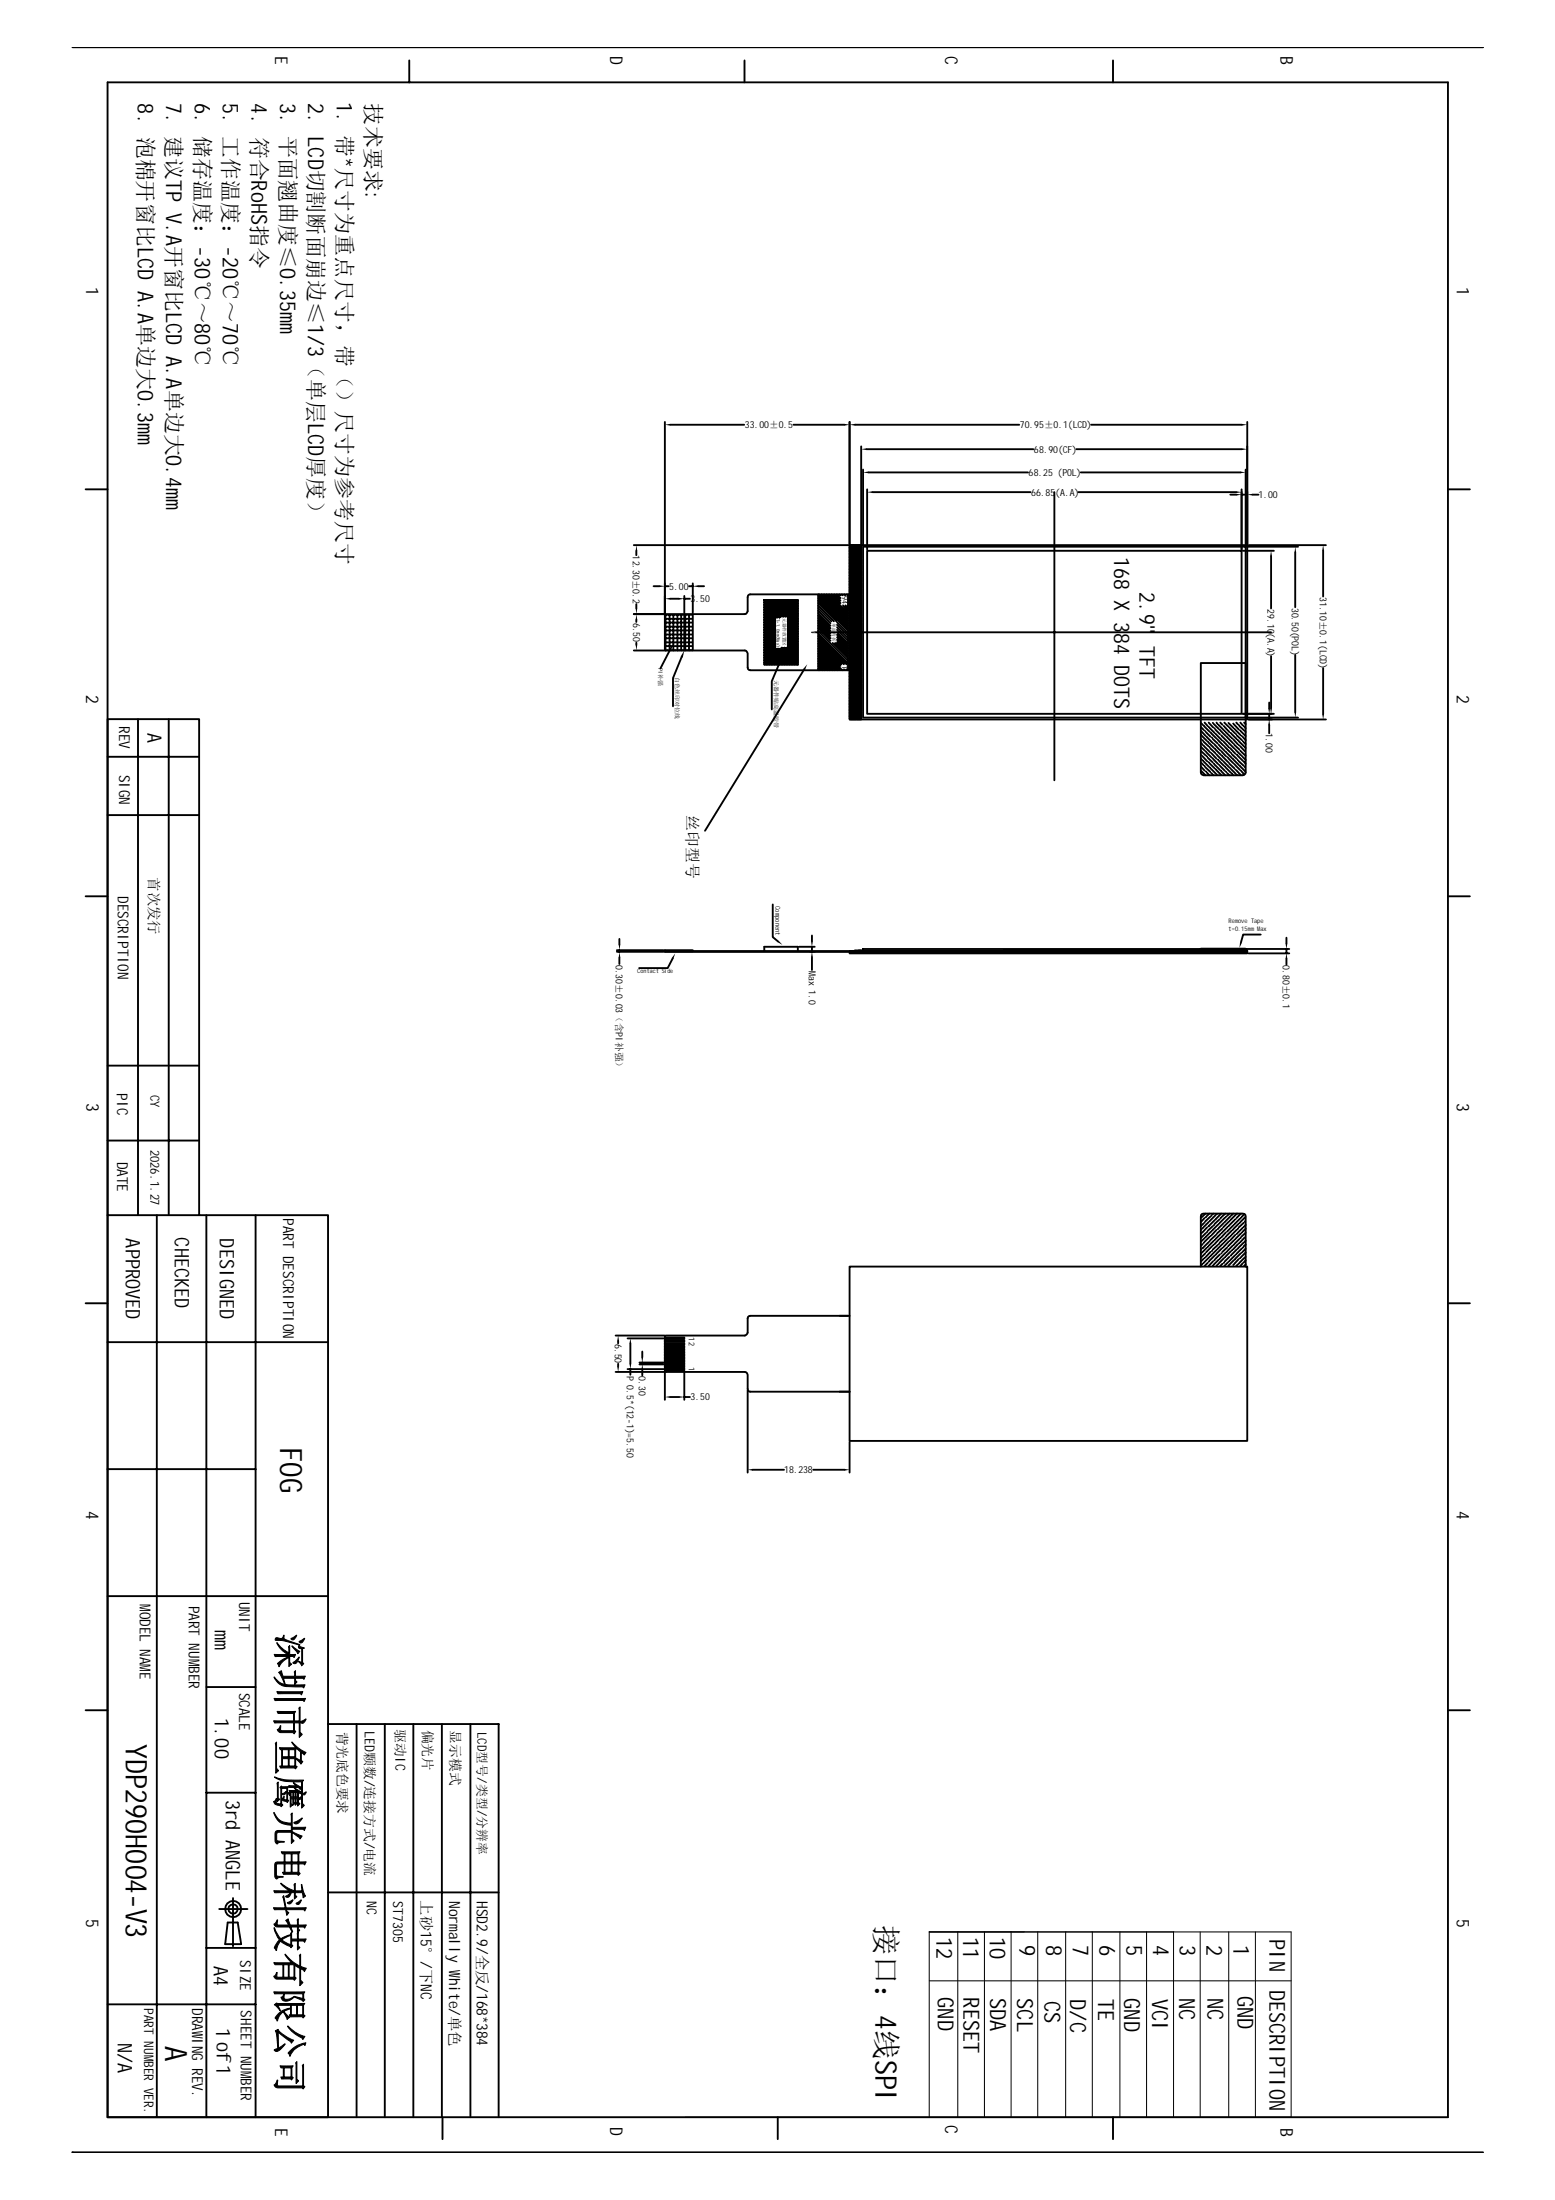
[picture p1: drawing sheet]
<svg xmlns="http://www.w3.org/2000/svg" width="210mm" height="297mm" viewBox="0 0 210 297" stroke-linecap="round" stroke-linejoin="round" font-family="sans-serif">
<g fill="none" stroke="#000" stroke-width=".25">
<path d="M9.8 6.4h190.4M14.5 11.1h181v274.8h-181zM55.2 8.2v2.9M100.5 8.2v2.9M150.2 8.2v2.9M89.7 57v25.9h-4.1M90.5 57.3h10M107.1 57.3h6.9M114.7 57v16.5M115.4 57.3h22.2M147.3 57.3h20.3M168.4 57v16.5"/>
<path d="M11.6 66.1h2.9M85.6 73.6h29M85.9 74.4v.6M88.2 79.1h.8M89.7 79.1h.6M93 79.1h.5M93.5 78.8v3.9M94.3 79.1h.7M114.7 73.6h53.7v23.5h-53.7zM114.7 74.3l.7-.7 .8 .9M114.7 74.3l1.5 1.5M114.7 75.1l1.5 1.6"/>
<path d="M114.7 75.9l1.5 1.6M114.7 76.7l1.5 1.6M114.7 77.3l1.5 1.6M114.7 78.1l1.5 1.6M114.7 78.9l1.5 1.6M114.7 79.7l1.5 1.6M114.8 73.6l-.1 .1 1.5 1.6M114.8 73.6l1.4 1.4M115 73.6l-.3 .3 1.5 1.6M115 73.6l1.2 1.3M115.6 73.6l-.9 .9 1.5 1.6M115.6 73.6l.6 .6"/>
<path d="M115.8 73.6l-1.1 1.1 1.5 1.6M115.8 73.6l.4 .5M116.2 60.3v13.2M116.2 73.6v23.5M116.2 79.4l-1.5 1.5 1.5 1.6M116.2 73.9l-.2-.3-1.3 1.3 1.5 1.6M116.2 75.3l-1.5 1.6 1.5 1.6M116.2 77.8l-1.5 1.5 1.5 1.6M116.2 73.6l-1.5 1.5M116.2 74.7l-1-1.1-.5 .5 1.5 1.6M116.2 73.7l-1.5 1.6 1.5 1.6M116.2 73.9l-1.5 1.6 1.5 1.6"/>
<path d="M116.2 74.2l-1.5 1.5 1.5 1.5M116.2 74.5l-1.5 1.6 1.5 1.6M116.2 74.7l-1.5 1.6 1.5 1.6M116.2 75l-1.5 1.5 1.5 1.5M116.2 75.6l-1.5 1.5 1.5 1.6M116.2 76l-1.5 1.5 1.5 1.6M116.2 76.1l-1.5 1.6 1.5 1.6M116.2 76.4l-1.5 1.5 1.5 1.6M116.2 76.8l-1.5 1.5 1.5 1.6M116.2 76.9l-1.5 1.6 1.5 1.6M116.2 77.2l-1.5 1.5 1.5 1.6M116.2 77.5l-1.5 1.6 1.5 1.6"/>
<path d="M116.2 78l-1.5 1.5 1.5 1.6M116.2 78.3l-1.5 1.6 1.5 1.6M116.2 78.6l-1.5 1.5 1.5 1.6M116.2 78.8l-1.5 1.5 1.5 1.6M116.2 79.1l-1.5 1.6 1.5 1.6M116.2 79.8l-1.5 1.5 1.5 1.6M116.2 80l-1.5 1.5 1.5 1.6M116.2 74.4l-1.5 1.5M116.2 75.2l-1.5 1.5M116.2 75.8l-1.5 1.5M116.2 76.6l-1.5 1.5M116.2 77.4l-1.5 1.5"/>
<path d="M116.2 78.2l-1.5 1.5M116.2 79l-1.5 1.5M116.2 79.6l-1.5 1.5M116.5 63.4v10.3M116.5 73.8h51.6v23.1h-51.6zM117 60.6h22.5M117.1 74.4h50.5v22h-50.5zM117.1 66.1v8.1M117.3 63.8h21.5M117.8 66.4h21.3M142.3 66.4v39M145.3 60.6h22.3"/>
<path d="M145.5 66.4h21.3M145.9 63.8h21.5M166.1 66.8h.7M167.6 66.1v8.1M167.6 66.8h.8M167.8 74.4h4.2M168.1 63.4v10.3M168.3 73.8h6.9M168.5 73.6h10.5M169.1 66.8h.8M171.6 75.1v7.1M174.8 74.6v7.4"/>
<path d="M178.6 74.4v6.1M195.5 66.1h2.9M18.6 97.1v67M22.8 97.1v67M85.6 87.8h4.1M85.9 81.6v.6M85.9 83.7v.3M85.9 86.8v.3M90.2 83h-.4v.4M90.2 83.6h-.4v.3M90.2 84.1h-.4v.3M90.2 84.6h-.4v.4"/>
<path d="M90.2 85.1h-.4v.4M90.2 85.7h-.4v.3M90.2 86.2h-.4v.4M90.2 86.7h-.4v.4M90.2 87.2h-.4v.4M90.2 87.8h-.4M90.5 80.8h1.1M90.5 87.6l-1.3 2.6M90.8 83h-.4v.4M90.8 83.6h-.4v.3M90.8 84.1h-.4v.3M90.8 84.6h-.4v.4"/>
<path d="M90.8 85.1h-.4v.4M90.8 85.7h-.4v.3M90.8 86.2h-.4v.4M90.8 86.7h-.4v.4M90.8 87.2h-.4v.4M90.8 87.8h-.4M91.3 83h-.4v.4M91.3 83.6h-.4v.3M91.3 84.1h-.4v.3M91.3 84.6h-.4v.4M91.3 85.1h-.4v.4M91.3 85.7h-.4v.3"/>
<path d="M91.3 86.2h-.4v.4M91.3 86.7h-.4v.4M91.3 87.2h-.4v.4M91.3 87.8h-.4M91.8 83h-.4v.4M91.8 83.6h-.4v.3M91.8 84.1h-.4v.3M91.8 84.6h-.4v.4M91.8 85.1h-.4v.4M91.8 85.7h-.4v.3M91.8 86.2h-.4v.4M91.8 86.7h-.4v.4"/>
<path d="M91.8 87.2h-.4v.4M91.8 87.8h-.4M92 88.8l-1.2 2.8v3.8M92.3 83h-.4v.4M92.3 83.6h-.4v.3M92.3 84.1h-.4v.3M92.3 84.6h-.4v.4M92.3 85.1h-.4v.4M92.3 85.7h-.4v.3M92.3 86.2h-.4v.4M92.3 86.7h-.4v.4M92.3 87.2h-.4v.4"/>
<path d="M92.3 87.8h-.4M92.4 80.5v2.2M92.4 82.9v4.9M92.4 80.8h.7M92.9 83h-.4v.4M92.9 83.6h-.4v.3M92.9 84.1h-.4v.3M92.9 84.6h-.4v.4M92.9 85.1h-.4v.4M92.9 85.7h-.4v.3M92.9 86.2h-.4v.4M92.9 86.7h-.4v.4"/>
<path d="M92.9 87.2h-.4v.4M92.9 87.8h-.4M93.4 83h-.4v.4M93.4 83.6h-.4v.3M93.4 84.1h-.4v.3M93.4 84.6h-.4v.4M93.4 85.1h-.4v.4M93.4 85.7h-.4v.3M93.4 86.2h-.4v.4M93.4 86.7h-.4v.4M93.4 87.2h-.4v.4M93.4 87.8h-.4"/>
<path d="M93.5 82.9v4.9M103.2 81.6l1.7 1.8M103.2 82l1.4 1.5M103.2 82.3l1.4 1.5M103.2 82.7l1.4 1.4M103.2 83l1.4 1.5M103.2 82.4l1.3-1.4 3.2 3.1M103.2 82l1-1 3.5 3.5M103.2 81.7l.6-.7 2.3 2.3M103.2 81.4l.3-.4 2.3 2.3M103.2 81l2.3 2.3M103.2 81.3l2 2.1"/>
<path d="M103.2 83.3l1.4 1.5M103.2 83.7l1.4 1.5M103.2 84l1.4 1.5M103.2 84.4l1.4 1.4M103.2 84.7l1.4 1.5M103.2 85l1.4 1.5M103.2 85.4l1.4 1.5M103.2 85.7l1.4 1.5M103.2 86l1.4 1.5M103.2 86.4l3.3 3.3M103.2 86.7l3 3M103.2 87.1l2.6 2.6"/>
<path d="M103.2 87.4l2.3 2.3M103.2 87.7l2 2M103.2 88.1l1.6 1.6M103.2 88.4l1.3 1.3M103.2 88.8l.9 .9M103.2 89.1l.6 .6M103.2 89.4l.3 .3M103.2 81h4.5v8.7h-4.5zM104.6 87.6l2.2 2.1M104.6 83.6l-1.4 1.5M104.6 83.9l-1.4 1.5M104.6 84.3l-1.4 1.5"/>
<path d="M104.6 84.6l-1.4 1.5M104.6 84.9l-1.4 1.5M104.6 85.3l-1.4 1.5M104.6 85.6l-1.4 1.5M104.6 86l-1.4 1.4M104.6 86.3l-1.4 1.5M104.6 86.7l-1.4 1.4M104.6 87l-1.4 1.5M104.6 87.4l-1.4 1.4M104.8 87.6l-1.6 1.6M104.9 81l-1.7 1.7M104.9 81l2.8 2.8"/>
<path d="M105 87.6l2.2 2.1M105.1 87.6l-1.9 1.9M105.2 81l-2 2M105.2 81l2.5 2.5M105.3 87.6l2.2 2.1M105.4 89.2l-1.2 2.8v3.8M105.5 87.6l-2.2 2.1M105.5 87.4l2.2 2.2M105.5 81l-2.3 2.4M105.6 81l2.1 2.1M105.6 87.4l-.1 .1M105.9 87.4l1.8 1.8"/>
<path d="M105.9 81l-2.7 2.7M105.9 81l1.8 1.8M105.9 87.4l-2.3 2.3M106.2 87.4l1.5 1.5M106.2 81l-3 3.1M106.3 81l1.4 1.5M106.3 87.4l-2.4 2.3M106.3 84.1l1.4 1.4M106.3 84.5l1.4 1.3M106.3 84.8l1.4 1.4M106.3 85.2l1.4 1.3M106.3 85.5l1.4 1.4"/>
<path d="M106.3 85.8l1.4 1.4M106.3 86.2l1.4 1.3M106.3 83.5l1.4 1.3M106.3 83.8l1.4 1.4M106.3 86.5l1.4 1.4M106.3 86.9l1.4 1.3M106.3 87.2l1.4 1.3M106.6 81l-3.4 3.4M106.6 81l1.1 1.1M106.9 81l-3.7 3.7M106.9 81l.8 .8M107.2 81l-2.3 2.4"/>
<path d="M107.3 81l.4 .4M107.6 81l-2.4 2.4M107.6 81l.1 .1M107.7 81.2l-2 2.1M107.7 81.6l-1.7 1.7M107.7 81.9l-1.4 1.4M107.7 82.2l-1.4 1.4M107.7 82.6l-1.4 1.3M107.7 82.9l-1.4 1.4M107.7 83.3l-1.4 1.3M107.7 83.6l-1.4 1.3M107.7 83.9l-1.4 1.4"/>
<path d="M107.7 84.3l-1.4 1.3M107.7 84.6l-1.4 1.4M107.7 84.9l-1.4 1.4M107.7 85.3l-1.4 1.3M107.7 85.6l-1.4 1.4M107.7 86l-1.4 1.3M107.7 86.3l-3.4 3.4M107.7 86.6l-3.1 3.1M107.7 87l-2.8 2.7M107.7 87.4l-2.4 2.3M107.7 87.7l-2.1 2M107.7 88l-1.7 1.7"/>
<path d="M107.7 88.4l-1.4 1.3M107.7 88.7l-1.1 1M107.7 89.1l-.7 .6M107.7 89.4l-.4 .3M108.6 90.3l-13.4 21.9M109.6 85.4h62M110.4 85.2l4.1 4M110.4 80.4l4.1 4.1M110.4 80.8l4.1 4M110.4 81.1l4.1 4.1M110.4 81.4l2.5 2.5M110.4 81.8l2.2 2.1"/>
<path d="M110.4 82.1l1.8 1.8M110.4 82.5l1.7 1.6M110.4 82.8l1.7 1.7M110.4 83.1l1.7 1.7M110.4 83.5l1.7 1.7M110.4 83.8l1.7 1.7M110.4 84.1l1.7 1.7M110.4 84.5l1.7 1.7M110.4 84.8l1.7 1.7M110.4 85.5l4.1 4.1M110.4 85.9l3.9 3.8M110.4 86.2l3.5 3.5"/>
<path d="M110.4 86.6l3.2 3.1M110.4 86.9l3.1 3M110.4 87.2l3.1 3M110.4 87.6l3 2.9M110.4 87.9l2.6 2.6M110.4 88.3l2.3 2.2M110.4 88.6l2 1.9M110.4 88.9l1.6 1.6M110.4 89.3l1.3 1.2M110.4 89.6l.9 .9M110.4 89.9l.6 .6M110.4 90.3l.3 .2"/>
<path d="M110.4 80.2v10.3M110.6 80.2l3.9 3.9M110.9 80.2l3.6 3.6M111.3 80.2l3.2 3.3M111.6 80.2l2.9 2.9M111.9 80.2l2.6 2.6M112.3 80.2l1.2 1.2M112.4 86.8l2.1 2.1M112.6 80.2l.9 .9M112.7 86.8l1.8 1.7M112.9 80.2l.6 .6M113 84l1.5 1.5"/>
<path d="M113 84.4l1.5 1.4M113 84.7l1.5 1.5M113 85l1.5 1.5M113 85.4l1.5 1.5M113 85.7l1.5 1.5M113 86l1.5 1.5M113 86.4l1.5 1.5M113 86.7l1.5 1.5M113.3 80.2l.2 .2M113.6 90.4l.1 .1M113.6 80.2l.1 .2M113.8 81.7l.7 .8"/>
<path d="M113.9 90.4l.1 .1M114 80.2l.1 .2M114.1 81.7l.4 .4M114.3 90.4l.1 .1M114.3 80.2l.1 .2M114.5 80.2v10.3h-13.2l-.3-.2-.1-.2v-1.9l-.2-.3-.2-.1h-10.6l-.2-.1v-4.7l.2-.1h10.6h.2l.2-.4v-1.9l.1-.2 .3-.2h13.7l.1 .2v10l-.1 .1h-.5M114.5 81.7v.1M114.7 80.5l1.5 1.6M114.7 81.1l1.5 1.6M114.7 81.9l1.5 1.6M114.7 82.7l1.5 1.6M114.7 83.6l1.5 1.5"/>
<path d="M114.7 84.4l1.5 1.5M114.7 85.8l1.5 1.5M114.7 86.6l1.5 1.5M114.7 87.4l1.5 1.5M114.7 88.2l1.5 1.5M114.7 89l1.5 1.5M114.7 89.6l1.5 1.5M114.7 90.4l1.5 1.5M114.7 91.2l1.5 1.5M114.7 92l1.5 1.5M114.7 92.8l1.5 1.5M114.7 93.4l1.5 1.5"/>
<path d="M114.7 94.2l1.5 1.5M114.7 95l1.5 1.5M114.7 95.8l1.4 1.3M114.7 96.6l.6 .5M114.8 80.8h.3h-.3zM114.8 80.9h.3zM114.8 81h.3zM114.8 81.1h.3h-.3zM114.8 81.2h.3zM114.8 81.3h.3zM114.8 81.4h.3h-.3zM114.8 81.4h.3v.1h-.3z"/>
<path d="M114.8 81.6h.3zM114.8 81.6h.3v.1h-.3zM114.8 81.7h.3v.1h-.3zM114.8 81.9h.3zM114.8 81.9h.3v.1h-.3zM114.8 82h.3v.1h-.3zM114.8 82.2h.3zM114.8 82.2h.3v.1h-.3zM114.8 82.3h.3v.1h-.3zM114.8 82.5h.3zM114.8 82.5l.3 .1zM114.8 82.6h.3v.1h-.3z"/>
<path d="M114.8 82.7l.3 .1zM114.8 82.8l.3 .1zM114.8 82.9h.3v.1h-.3zM114.8 83l.3 .1zM114.8 83.1l.3 .1zM114.8 83.2h.3v.1h-.3zM114.8 83.3l.3 .1zM114.8 83.4l.3 .1zM114.8 83.5h.3v.1h-.3zM114.8 83.6l.3 .1zM114.8 83.7l.3 .1zM114.8 83.8h.3v.1h-.3z"/>
<path d="M114.8 83.9l.3 .1zM114.8 84l.3 .1zM114.8 84.1h.3v.1h-.3zM114.8 84.2l.3 .1zM114.8 84.3l.3 .1zM114.8 84.4h.3v.1h-.3zM114.8 84.5l.3 .1zM114.8 84.6l.3 .1zM114.8 84.7h.3v.1h-.3zM114.8 84.8h.3v.1h-.3zM114.8 84.9h.3zM114.8 85h.3v.1h-.3z"/>
<path d="M114.8 85.1h.3v.1h-.3zM114.8 85.2h.3zM114.8 85.3h.3v.1h-.3zM114.8 85.4h.3v.1h-.3zM114.8 85.5h.3zM114.8 85.6h.3zM114.8 85.7h.3v.1h-.3zM114.8 85.8h.3zM114.8 85.9h.3zM114.8 86h.3h-.3zM114.8 86.1h.3zM114.8 86.2h.3z"/>
<path d="M114.8 86.3h.3h-.3zM114.8 86.4h.3zM114.8 86.5h.3zM114.8 86.6h.3h-.3zM114.8 86.7h.3zM114.8 86.8h.3zM114.8 86.9h.3h-.3zM114.8 87h.3zM114.8 87.1h.3zM114.8 87.2h.3h-.3zM114.8 87.3h.3zM114.8 87.4h.3z"/>
<path d="M114.8 87.4h.3v.1h-.3zM114.8 87.6h.3zM114.8 87.7h.3zM114.8 87.7h.3v.1h-.3zM114.8 87.8h.3v.1h-.3zM114.8 88h.3zM114.8 88h.3v.1h-.3zM114.8 88.1h.3v.1h-.3zM114.8 88.3h.3zM114.8 88.3h.3v.1h-.3zM114.8 88.4h.3v.1h-.3zM114.8 88.5l.3 .1z"/>
<path d="M114.8 88.6l.3 .1zM114.8 88.7h.3v.1h-.3zM114.8 88.8l.3 .1zM114.8 88.9l.3 .1zM114.8 89h.3v.1h-.3zM114.8 89.1l.3 .1zM114.8 89.2l.3 .1zM114.8 89.3h.3v.1h-.3zM114.8 89.4l.3 .1zM114.8 89.5l.3 .1zM114.8 89.6h.3v.1h-.3zM114.8 89.7l.3 .1z"/>
<path d="M114.8 89.8l.3 .1zM114.8 89.9h.3v.1h-.3zM114.9 80.5h.2v.1h-.2zM114.9 90.1h.2v.1h-.2zM114.9 80.8v-.4h.1v.4M114.9 90v.4h.1v-.4M115.4 80.6h.5v9.6h-.5zM116.2 80.8l-1.5 1.5 1.5 1.6M116.2 84.8l-1.5 1.5 1.5 1.6M116.2 89.2l-1.5 1.5 1.5 1.6M116.2 90.6l-1.5 1.5 1.5 1.6M116.2 91.6l-1.5 1.6 1.5 1.5"/>
<path d="M116.2 93.6l-1.5 1.6 1.5 1.5M116.2 80.2l-1.5 1.5 1.5 1.6M116.2 80.6l-1.5 1.5 1.5 1.6M116.2 81l-1.5 1.5 1.5 1.6M116.2 81.4l-1.5 1.5 1.5 1.6M116.2 81.6l-1.5 1.5 1.5 1.6M116.2 81.8l-1.5 1.5 1.5 1.6M116.2 82.2l-1.5 1.5 1.5 1.6M116.2 82.4l-1.5 1.5 1.5 1.6M116.2 82.6l-1.5 1.5 1.5 1.6M116.2 83l-1.5 1.5 1.5 1.6M116.2 83.2l-1.5 1.5 1.5 1.6"/>
<path d="M116.2 83.4l-1.5 1.5 1.5 1.6M116.2 83.6l-1.5 1.5 1.5 1.6M116.2 83.8l-1.5 1.5 1.5 1.6M116.2 84l-1.5 1.5 1.5 1.6M116.2 84.4l-1.5 1.5 1.5 1.6M116.2 84.6l-1.5 1.5 1.5 1.6M116.2 85.2l-1.5 1.5 1.5 1.6M116.2 85.4l-1.5 1.5 1.5 1.6M116.2 85.6l-1.5 1.6 1.5 1.5M116.2 86l-1.5 1.5 1.5 1.6M116.2 86.2l-1.5 1.5 1.5 1.6M116.2 86.4l-1.5 1.6 1.5 1.5"/>
<path d="M116.2 86.8l-1.5 1.5 1.5 1.6M116.2 87l-1.5 1.5 1.5 1.6M116.2 87.2l-1.5 1.6 1.5 1.5M116.2 87.6l-1.5 1.5 1.5 1.6M116.2 87.8l-1.5 1.6 1.5 1.5M116.2 88.2l-1.5 1.5 1.5 1.6M116.2 88.4l-1.5 1.5 1.5 1.6M116.2 88.6l-1.5 1.6 1.5 1.5M116.2 89l-1.5 1.5 1.5 1.6M116.2 89.4l-1.5 1.6 1.5 1.5M116.2 89.8l-1.5 1.5 1.5 1.6M116.2 90l-1.5 1.6 1.5 1.5"/>
<path d="M116.2 90.2l-1.5 1.6 1.5 1.5M116.2 90.8l-1.5 1.6 1.5 1.5M116.2 91l-1.5 1.6 1.5 1.5M116.2 91.4l-1.5 1.5 1.5 1.6M116.2 92l-1.5 1.5 1.5 1.6M116.2 92.2l-1.5 1.6 1.5 1.5M116.2 92.4l-1.5 1.6 1.5 1.5M116.2 92.8l-1.5 1.5 1.5 1.6M116.2 93l-1.5 1.6 1.5 1.5M116.2 93.2l-1.5 1.6 1.5 1.5M116.2 93.8l-1.5 1.6 1.5 1.5M116.2 94l-1.5 1.6 1.5 1.5"/>
<path d="M116.2 94.4l-1.5 1.6 1.2 1.1M116.2 94.6l-1.5 1.6 1 .9M116.2 94.8l-1.5 1.6 .7 .7M116.2 95.2l-1.5 1.6 .4 .3M116.2 95.4l-1.5 1.6 .2 .1M116.2 80.4l-1.5 1.5M116.2 81.2l-1.5 1.5M116.2 82l-1.5 1.5M116.2 82.8l-1.5 1.5M116.2 84.2l-1.5 1.5M116.2 85l-1.5 1.5M116.2 85.8l-1.5 1.5"/>
<path d="M116.2 86.6l-1.5 1.5M116.2 87.4l-1.5 1.5M116.2 88l-1.5 1.5M116.2 88.8l-1.5 1.5M116.2 89.6l-1.5 1.5M116.2 90.4l-1.5 1.5M116.2 91.2l-1.5 1.5M116.2 91.8l-1.5 1.5M116.2 92.6l-1.5 1.5M116.2 93.4l-1.5 1.5M116.2 94.2l-1.5 1.5M116.2 95l-1.5 1.5"/>
<path d="M116.2 95.6l-1.5 1.5M116.2 95.8l-1.3 1.3M116.2 96l-1.1 1.1M116.2 96.2l-.9 .9M116.2 96.4l-.7 .7M116.2 96.6l-.5 .5M116.2 96.8l-.2 .3M116.2 97l-.1 .1M162.1 89.5h6v14.8v.2l-.3 .2h-5.3l-.4-.2zM162.1 97.6l.2 .2M162.1 98.2l.4 .3M162.1 98.7l.6 .6"/>
<path d="M162.1 99.2h.1M162.1 99.8h.1M162.2 99.3l.7 .7M162.3 99.9h.1M162.4 97.9h.1M162.6 98.1l.6 .6M162.6 97.6l.4 .4M162.6 98.7h.1M162.8 98.8l.6 .7M162.8 99.4h.1M162.9 99.6l.7 .6M163.2 97.6l.5 .6"/>
<path d="M163.2 98.2h.1M163.3 98.3l.7 .7M163.4 98.9h.1M163.5 99l.7 .7M163.6 99.6h.1M163.7 97.6h.1M163.7 99.8l.7 .6M163.8 97.7l.7 .7M163.9 98.3h.1M164 98.5l.7 .6M164.1 99.1h.1M164.2 97.6l.1 .1"/>
<path d="M164.2 99.2l.7 .7M164.3 99.8h.1M164.4 97.8h.1M164.4 99.9l.7 .7M164.5 97.9l.7 .7M164.6 98.5h.1M164.7 97.6l.3 .3M164.8 98.7l.6 .6M164.8 99.3h.1M165 99.4l.7 .7M165.2 98h.1M165.3 97.6l.5 .5"/>
<path d="M165.3 98.2l.6 .6M165.4 98.7h.1M165.5 98.9l.7 .7M165.6 99.5h.1M165.7 99.6l.7 .7M165.8 97.6l.7 .7M165.9 98.2h.1M166 98.3l.7 .7M166.1 99h.1M166.2 99.1l.7 .7M166.3 99.7h.1M166.5 97.7h.1"/>
<path d="M166.5 99.8l.6 .7M166.6 97.8l.6 .7M166.6 98.4h.1M166.8 98.5l.6 .7M166.8 99.1h.1M166.9 97.6l.1 .1M167 99.3l.6 .6M167 99.9h.1M167.2 97.9h.1M167.3 98l.7 .7M167.4 98.6h.1M167.4 97.6l.4 .3"/>
<path d="M167.5 98.7l.6 .7M167.6 99.3h.1M167.7 99.5l.4 .4M167.8 96.4h4.2M167.9 98.1h.1M167.9 97.6l.2 .2M168 98.2l.1 .1M168.1 98.8h.1M168.3 96.9h6.9M168.5 97.1h10.5M171.3 94.9v.7M171.3 96.4v.7"/>
<path d="M171.3 97.9v1.1M171.6 88.6v7M174.8 88.4v7.8M178.6 90.2v6.2M14.5 110.1h12.4M14.5 102.2h12.4M162.1 100.3l.2 .3M162.1 100.8l.5 .5M162.1 101.4l.7 .6M162.1 102.4l.1 .2M162.1 102.9l.3 .4M162.1 103.5l.5 .5"/>
<path d="M162.1 102h.1M162.1 104.1l.6 .6M162.3 102.1l.6 .7M162.3 102.7h.1M162.4 100.1l.7 .6M162.5 100.7h.1M162.5 102.8l.7 .7M162.6 103.4h.1M162.6 100.8l.7 .7M162.7 101.4h.1M162.7 103.6l.7 .6M162.8 104.2h.1"/>
<path d="M162.8 101.5l.7 .7M162.9 102.1h.1M162.9 104.3l.3 .4M163 100.1h.1M163 102.3l.7 .6M163.1 102.9h.1M163.2 100.3l.6 .7M163.2 100.9h.1M163.2 103l.7 .7M163.3 103.6h.1M163.4 101l.6 .7M163.4 101.6h.1"/>
<path d="M163.4 103.7l.7 .7M163.5 104.4h.1M163.6 101.8l.6 .6M163.6 102.3h.1M163.6 104.5l.2 .2M163.7 100.4h.1M163.7 102.5l.7 .7M163.8 103.1h.1M163.9 100.5l.6 .7M164 101.1h.1M164 103.2l.6 .7M164 103.8h.1"/>
<path d="M164.1 101.2l.7 .7M164.2 101.8h.1M164.2 104l.6 .6M164.2 104.5h.1M164.3 102l.7 .6M164.4 102.6h.1M164.5 100.6h.1M164.5 102.7l.7 .7M164.5 103.3h.1M164.6 100.7l.7 .7M164.7 101.3h.1M164.7 103.4l.7 .7"/>
<path d="M164.8 104h.1M164.8 101.4l.7 .7M164.9 102h.1M164.9 104.2l.5 .5M165 100h.1M165 102.1l.7 .7M165.1 102.8h.1M165.2 100.1l.6 .7M165.2 100.7h.1M165.2 102.9l.7 .7M165.3 103.5h.1M165.4 100.9l.6 .6"/>
<path d="M165.4 101.5h.1M165.4 103.6l.7 .7M165.5 104.2h.1M165.6 101.6l.6 .7M165.7 102.2h.1M165.7 104.4l.2 .3M165.8 100.2h.1M165.8 102.3l.7 .7M165.8 102.9h.1M165.9 100.4l.7 .6M165.9 101h.1M165.9 103.1l.7 .6"/>
<path d="M166 103.7h.1M166.1 101.1l.7 .7M166.2 101.7h.1M166.2 103.8l.6 .7M166.2 104.4h.1M166.3 101.8l.7 .7M166.4 102.4h.1M166.4 104.5l.1 .2M166.5 100.4h.1M166.5 102.6l.7 .6M166.6 103.2h.1M166.6 100.6l.7 .6"/>
<path d="M166.7 101.2h.1M166.7 103.3l.7 .7M166.8 103.9h.1M166.8 101.3l.7 .7M166.9 101.9h.1M166.9 104l.6 .7M167 104.6h.1M167 102l.7 .7M167.1 102.6h.1M167.2 100l.7 .7M167.2 100.6h.1M167.2 102.8l.7 .6"/>
<path d="M167.3 103.4h.1M167.4 100.7l.6 .7M167.4 101.4h.1M167.4 103.5l.7 .7M167.5 104.1h.1M167.6 101.5l.5 .6M167.6 102.1h.1M167.6 104.2l.4 .4M167.8 100.1h.1M167.8 102.2l.3 .4M167.9 102.8h.1M167.9 100.2l.2 .2"/>
<path d="M168 100.8h.1M168 102.9l.1 .2M168 103.6h.1M168.1 101h.1M11.6 121h2.9M83.3 128.5h6.3M83.3 128.3h6.3M83.6 126.8v.7M83.6 128.3v.2M83.6 129.3v.9M89.7 128.3h3.8v.1h-3.8zM90.8 129.4l-.7 1.3h-3.8"/>
<path d="M103.2 128.4v-.6h4.5v.6M104.3 122.1v4.4l.7 .6M107.9 127.8h2.1M109.6 126.3v.8M109.6 127.8v.7M109.6 129.3v1.7M114.7 128.5h.1M114.7 128.5l.1-.1 .1 .1M114.9 128.5v-.1l.1 .1M115 128.4l.1 .1v-.1h-25.4v.1h26.5M115.1 128.4l-.1 .1M115.1 128.4l.2 .1"/>
<path d="M115.2 128.4l-.1 .1M115.3 128.4l.1 .1v-.2h.5v.2M115.4 128.5l.1-.1 .2 .1M115.4 128.4l-.2 .1M115.4 128.4l.2 .1M115.5 128.5l.2-.1 .1 .1M115.7 128.5l.1-.1 .2 .1M115.9 128.3l.2 .2M116 128.3l-.2 .2M116 128.3l.2 .2M116.1 128.3l-.2 .2M116.2 128.3v.1"/>
<path d="M116.2 128.5v-.2h52.2v.4h-53.7v-.2h53.7M116.2 128.5v-.2l-1.5 .1v.1h3M116.2 128.3l-.2 .2M116.2 128.5h.1M116.5 128.3v-.2h51.6v.2h-32.6M162.1 128.1h6zM168.3 128.1h5.7M168.5 128.7h5.5M170.2 126.2h-2.4l-.3 1M173.7 126.6v.8M173.7 128.1v.6M173.7 129.5v.7"/>
<path d="M195.5 121h2.9M14.5 154h12.4M14.5 143.9h12.4M11.6 176h2.9M14.5 164.1h29.8v121.8h-29.8v-188.8h12.4v67M21.2 164.1v121.8M27.9 164.1v121.8M34.5 164.1v121.8M114.7 171h53.7v23.5h-53.7zM114.7 177.7h-13.4h-.2l-.2 .3v1.9l-.4 .4h-10.6l-.2 .2v4.6l.2 .1h10.6l.3 .2 .1 .2v1.9l.1 .2 .3 .2h13.4M162.1 171v-6.8l.2-.3h.2h5.3l.3 .1v7M162.1 169.3h.1"/>
<path d="M162.1 166.5h.1M162.1 168.7v.1M162.2 165.9l-.1 .2M162.3 168.6h.1M162.3 170.7l-.2 .2M162.3 165.8h.1M162.3 168l-.2 .2M162.4 165.2l-.3 .4M162.4 170.5h.1M162.5 167.8h.1M162.5 170l-.4 .3M162.6 165.1h.1"/>
<path d="M162.6 167.2l-.5 .5M162.6 164.5l-.5 .5M162.6 169.8h.1M162.7 167.1h.1M162.7 169.2l-.6 .6M162.7 163.9l-.6 .5M162.8 164.3h.1M162.8 166.5l-.7 .7M162.8 169.1h.1M162.9 166.4h.1M162.9 168.5l-.7 .6M162.9 165.7l-.6 .7"/>
<path d="M163 168.3h.1M163 170.5l-.4 .4M163.1 165.6h.1M163.1 167.8l-.7 .6M163.2 165l-.7 .7M163.2 170.3h.1M163.2 163.9l-.3 .3M163.2 167.6h.1M163.2 169.7l-.6 .7M163.3 164.9h.1M163.3 167l-.7 .7M163.4 164.3l-.7 .6"/>
<path d="M163.4 169.6h.1M163.4 166.9h.1M163.4 169l-.6 .7M163.5 164.2h.1M163.5 166.3l-.7 .6M163.6 168.9h.1M163.6 166.1h.1M163.6 168.3l-.7 .6M163.7 165.6l-.7 .6M163.7 170.9h.1M163.7 168.1h.1M163.7 170.3l-.5 .6"/>
<path d="M163.8 163.9l-.2 .1M163.8 165.4h.1M163.8 167.5l-.6 .7M163.9 164.8l-.7 .7M163.9 170.2h.1M164 167.4h.1M164 169.5l-.7 .7M164 164.7h.1M164 166.8l-.6 .7M164.1 164.1l-.7 .6M164.1 169.4h.1M164.2 166.7h.1"/>
<path d="M164.2 168.8l-.7 .7M164.2 163.9h.1M164.2 166.1l-.6 .6M164.3 168.7h.1M164.3 170.8l-.1 .1M164.4 165.9h.1M164.4 168.1l-.7 .6M164.4 165.3l-.7 .7M164.4 170.7h.1M164.5 168h.1M164.5 170.1l-.7 .7M164.5 165.2h.1"/>
<path d="M164.5 167.3l-.6 .7M164.6 164.6l-.6 .7M164.6 170h.1M164.7 167.2h.1M164.7 169.4l-.7 .6M164.8 164.5h.1M164.8 166.6l-.7 .7M164.8 163.9l-.6 .6M164.8 169.2h.1M164.9 166.5h.1M164.9 168.6l-.7 .7M165 165.9l-.7 .6"/>
<path d="M165 168.5h.1M165 170.6l-.3 .3M165.1 165.7h.1M165.1 167.9l-.7 .7M165.2 165.1l-.7 .7M165.2 170.5h.1M165.2 167.8h.1M165.2 169.9l-.7 .6M165.3 165h.1M165.3 167.2l-.7 .6M165.4 164.4l-.7 .7M165.4 169.7h.1"/>
<path d="M165.4 163.9l-.5 .4M165.4 167h.1M165.4 169.1l-.6 .7M165.5 164.3h.1M165.5 166.4l-.7 .7M165.6 169h.1M165.7 166.3h.1M165.7 168.4l-.7 .7M165.7 165.7l-.7 .7M165.8 168.3h.1M165.8 170.4l-.5 .5M165.8 165.6h.1"/>
<path d="M165.8 167.7l-.6 .6M165.9 164.9l-.7 .7M165.9 170.3h.1M165.9 163.9l-.2 .3M165.9 167.5h.1M165.9 169.7l-.6 .6M166 164.8h.1M166 166.9l-.6 .7M166.1 164.2l-.7 .7M166.1 169.5h.1M166.2 166.8h.1M166.2 168.9l-.7 .7"/>
<path d="M166.2 164.1h.1M166.2 166.2l-.6 .7M166.3 168.8h.1M166.4 166.1h.1M166.4 168.2l-.7 .7M166.5 163.9h-.1M166.5 165.5l-.7 .6M166.5 170.8h.1M166.5 168.1h.1M166.5 170.2l-.7 .7M166.6 165.3h.1M166.6 167.5l-.7 .6"/>
<path d="M166.6 164.7l-.7 .7M166.6 170.1h.1M166.7 167.3h.1M166.7 169.5l-.7 .7M166.8 164.6h.1M166.8 166.7l-.7 .7M166.8 164l-.6 .7M166.8 169.4h.1M166.9 166.6h.1M166.9 168.7l-.7 .7M167 163.9h.1M167 166l-.7 .7"/>
<path d="M167 168.6h.1M167 170.8l-.1 .1M167.1 165.9h.1M167.1 168l-.6 .7M167.2 165.3l-.7 .6M167.2 170.6h.1M167.2 167.9h.1M167.2 170l-.6 .7M167.3 165.1h.1M167.3 167.3l-.7 .7M167.4 164.5l-.7 .7M167.4 169.9h.1"/>
<path d="M167.4 167.2h.1M167.4 169.3l-.6 .7M167.5 163.9l-.6 .6M167.5 164.4h.1M167.5 166.5l-.7 .7M167.6 169.1h.1M167.6 166.4h.1M167.6 168.6l-.6 .6M167.7 165.8l-.7 .7M167.8 168.4h.1M167.8 170.5l-.4 .4M167.9 165.7h.1"/>
<path d="M167.9 167.8l-.7 .7M167.9 165.1l-.7 .6M167.9 170.4h.1M168 163.9l-.4 .4M168 167.7h.1M168 169.8l-.7 .7M168 164.9h.1M168 167.1l-.6 .7M168.1 164.3l-.7 .7M168.1 169.7h.1M168.1 165.4l-.1 .2M168.1 165.9l-.3 .4"/>
<path d="M168.1 166.4l-.5 .6M168.1 167.5h.1M168.1 168l-.2 .3M168.1 168.6l-.4 .4M168.1 169.1l-.6 .6M168.1 170.2l-.1 .1M168.1 170.7l-.2 .2M195.5 176h2.9M14.5 198.4h20M14.5 181.2h29.8M83.1 185.2h6.6M83.1 180.3h6.6"/>
<path d="M83.4 181.1v.3M83.4 184.1v.4M84.7 180.7h4.9M84.7 184.9h4.9M85.1 181.4v2.7M85.1 184.9v.7M86.3 184h3.3M86.3 184.2h3.3M86.7 182.5v.7M86.7 184v.2M86.7 185v.7M89.7 180.6h2.7v.2h-2.7z"/>
<path d="M89.7 181h2.7v.2h-2.7zM89.7 181.3h2.7v.3h-2.7zM89.7 181.7h2.7v.2h-2.7zM89.7 182.1h2.7v.2h-2.7zM89.7 182.5h2.7v.2h-2.7zM89.7 182.8h2.7v.3h-2.7zM89.7 183.2h2.7v.3h-2.7zM89.7 183.6h2.7v.2h-2.7zM89.7 184h2.7v.2h-2.7zM89.7 184.3h2.7v.3h-2.7zM89.7 184.7h2.7v.3h-2.7zM89.7 185.1v3.9"/>
<path d="M90.5 188.6h1.1M92.4 185.1v3.9M92.4 188.6h.7M100.9 187.7v11.1M101.6 198.4h4.2M109.8 198.4h4.2M114.7 194.7v4.1M14.5 215.5h29.8M11.6 230.9h2.9M27.9 227.8h6.6M44.3 232.8h3.8v53.1M48.1 232.8h19.2v53.1"/>
<path d="M51.9 232.8v53.1M55.8 232.8v53.1M59.6 232.8v53.1M63.5 232.8v53.1M195.5 230.9h2.9M27.9 242h6.6M29.6 257.8h3.8M30.7 259.6h1.4l.5 2.9h-2.2zM31.5 256.3v6.5M44.3 255.5h23M14.5 270.6h20M27.9 263h6.6"/>
<path d="M9.8 290.6h190.4M59.7 285.9v2.9M105 285.9v2.9M150.2 285.9v2.9"/>
<circle cx="31.5" cy="257.7" r=".64"/>
<circle cx="31.5" cy="257.8" r="1.09"/>
</g>
<g fill="#000">
<path d="M200.2 6.3v.2zM200.2 6.3v.1zM200.2 6.3l.1 .1zM200.1 6.4l.1 .1zM89.7 57.3l.8-.1v.3zM114 57.2l.7 .1-.7 .2zM114.7 57.3l.7-.1v.3zM167.6 57.2l.8 .1-.8 .2zM85.9 73.6l.1 .8h-.2zM89 79l.7 .1-.7 .2zM93.5 79.1l.8-.1v.3zM116.2 60.6l.8-.1v.3z"/>
<path d="M116.5 63.8l.8-.1v.2zM117.1 66.4l.7-.1v.3zM166.8 66.3l.8 .1-.8 .2zM166.8 66.7l.8 .1-.8 .1zM167.4 63.7l.7 .1-.7 .1zM167.6 60.5l.8 .1-.8 .2zM168.4 66.8l.7-.1v.2zM171.6 74.4l.1 .7h-.3zM174.8 73.8l.2 .8h-.2zM178.6 73.6l.1 .8h-.2zM85.8 82.2h.2l-.1 .7zM85.9 82.9l.1 .8h-.2z"/>
<path d="M85.8 87.1h.2l-.1 .7zM90.8 86.9l-.2 .8-.2-.1zM89.7 80.8l.8-.1v.3zM91.6 80.7l.8 .1-.8 .2zM92.4 87.8l-.2 1-.3-.1zM105.7 88.3l-.2 .9-.3-.1zM109 89.7l-.3 .7-.2-.1zM171.2 95.6h.2l-.1 .8zM171.3 97.1l.1 .8h-.2zM171.4 95.6h.3l-.1 .8zM174.8 96.2h.2l-.2 .7zM178.5 96.4h.2l-.1 .7z"/>
<path d="M83.5 127.5h.2l-.1 .8zM83.6 128.5l.1 .8h-.2zM91.1 128.7l-.2 .8-.2-.1zM105.1 127l.5 .6-.7-.4zM109.5 127.1h.2l-.1 .7zM109.6 128.5l.1 .8h-.2zM167.4 127.2l.2 .1-.3 .7zM173.5 127.4h.3l-.1 .7zM173.7 128.7l.1 .8h-.3zM83.4 180.3l.2 .8h-.3zM83.3 184.5h.3l-.2 .7zM85.1 180.7l.1 .7h-.2z"/>
<path d="M85 184.1h.2l-.1 .8zM86.6 183.2h.2l-.1 .8zM86.7 184.2l.1 .8h-.2zM89.7 188.6l.8-.1v.3zM91.6 188.5l.8 .1-.8 .2zM100.9 198.4l.7-.1v.3zM114 198.3l.7 .1-.7 .2z"/>
</g>
<g fill="none" stroke="#000" stroke-width=".13">
<path d="M92.4 82.9v4.9M125.4 267.4h48.9M129.3 260.8v25.1M132.9 260.8v25.1M136.5 260.8v25.1M140.1 260.8v25.1M143.8 260.8v25.1M147.4 260.8v25.1M151.2 260.8v25.1M154.8 260.8v25.1M158.4 260.8v25.1M162 260.8v25.1"/>
<path d="M165.9 260.8v25.1M169.5 260.8v25.1M92.5 285.9h81.8v-25.1h-48.9v25.1"/>
</g>
<text font-size="4.8" x="37.4" y="220.6" transform="rotate(90 37.4 220.6)">深圳市鱼鹰光电科技有限公司</text>
<g font-size="4.1">
<text x="37.8" y="195.4" transform="rotate(90 37.8 195.4)">FOG</text>
<text x="22.3" y="276.3" transform="rotate(90 22.3 276.3)">A</text>
</g>
<g font-size="4">
<text x="17" y="235.5" transform="rotate(90 17 235.5)">YDP290H004-V3</text>
<text x="118.2" y="259.9" transform="rotate(90 118.2 259.9)">接口：4线SPI</text>
</g>
<g font-size="3">
<text x="18.6" y="14" transform="rotate(90 18.6 14)">8. 泡棉开窗比LCD A.A单边大0.3m</text>
<text x="22.4" y="13.9" transform="rotate(90 22.4 13.9)">7. 建议TP V.A开窗比LCD A.A单边大0.4m</text>
<text x="26.3" y="13.9" transform="rotate(90 26.3 13.9)">6. 储存温度：-30℃～80℃</text>
<text x="30.1" y="13.9" transform="rotate(90 30.1 13.9)">5. 工作温度：-20℃～70℃</text>
<text x="34" y="14" transform="rotate(90 34 14)">4. 符合RoHS指令</text>
<text x="37.8" y="13.9" transform="rotate(90 37.8 13.9)">3. 平面翘曲度≤0.35m</text>
<text x="41.6" y="13.9" transform="rotate(90 41.6 13.9)">2. LCD切割断面崩边≤1/3（单层LCD厚度）</text>
<text x="45.5" y="13.7" transform="rotate(90 45.5 13.7)">1. 带*尺寸为重点尺寸，带（）尺寸为参考尺寸</text>
<text x="49.3" y="14" transform="rotate(90 49.3 14)">技术要求:</text>
<text x="37.8" y="43.6" transform="rotate(90 37.8 43.6)">m</text>
<text x="18.6" y="58.6" transform="rotate(90 18.6 58.6)">m</text>
<text x="22.4" y="67.4" transform="rotate(90 22.4 67.4)">m</text>
<text x="126.4" y="261.5" transform="rotate(90 126.4 261.5)">12</text>
<text x="130" y="261.5" transform="rotate(90 130 261.5)">11</text>
<text x="133.6" y="261.5" transform="rotate(90 133.6 261.5)">10</text>
<text x="137.6" y="262.6" transform="rotate(90 137.6 262.6)">9</text>
<text x="141.2" y="262.6" transform="rotate(90 141.2 262.6)">8</text>
<text x="144.8" y="262.6" transform="rotate(90 144.8 262.6)">7</text>
<text x="148.4" y="262.6" transform="rotate(90 148.4 262.6)">6</text>
<text x="152.1" y="262.6" transform="rotate(90 152.1 262.6)">5</text>
<text x="155.7" y="262.6" transform="rotate(90 155.7 262.6)">4</text>
<text x="159.3" y="262.6" transform="rotate(90 159.3 262.6)">3</text>
<text x="162.9" y="262.6" transform="rotate(90 162.9 262.6)">2</text>
<text x="166.5" y="262.6" transform="rotate(90 166.5 262.6)">1</text>
<text x="171.4" y="261.8" transform="rotate(90 171.4 261.8)">PIN</text>
<text x="126.6" y="269.6" transform="rotate(90 126.6 269.6)">GND</text>
<text x="130" y="269.7" transform="rotate(90 130 269.7)">RESET</text>
<text x="133.6" y="269.7" transform="rotate(90 133.6 269.7)">SDA</text>
<text x="137.3" y="269.8" transform="rotate(90 137.3 269.8)">SCL</text>
<text x="144.4" y="269.9" transform="rotate(90 144.4 269.9)">D/C</text>
<text x="148.3" y="269.9" transform="rotate(90 148.3 269.9)">TE</text>
<text x="151.8" y="269.8" transform="rotate(90 151.8 269.8)">GND</text>
<text x="155.5" y="269.9" transform="rotate(90 155.5 269.9)">VCI</text>
<text x="159.2" y="269.8" transform="rotate(90 159.2 269.8)">NC</text>
<text x="163" y="269.7" transform="rotate(90 163 269.7)">NC</text>
<text x="167" y="269.5" transform="rotate(90 167 269.5)">GND</text>
<text x="171.4" y="268.7" transform="rotate(90 171.4 268.7)">DESCRIPTION</text>
<text x="141" y="270.1" transform="rotate(90 141 270.1)">CS</text>
</g>
<g font-size="2.9">
<text x="150.4" y="75.2" transform="rotate(90 150.4 75.2)">168 X 3</text>
<text x="153.8" y="80" transform="rotate(90 153.8 80)">2.9&quot;</text>
<text x="150.4" y="85.5" transform="rotate(90 150.4 85.5)">84 DOTS</text>
<text x="153.8" y="87.2" transform="rotate(90 153.8 87.2)">TFT</text>
</g>
<g font-size="2.7">
<text x="19.9" y="98.9" transform="rotate(90 19.9 98.9)">A</text>
<text x="17" y="167.2" transform="rotate(90 17 167.2)">APPROVED</text>
<text x="23.6" y="167.1" transform="rotate(90 23.6 167.1)">CHECKED</text>
<text x="29.7" y="167.2" transform="rotate(90 29.7 167.2)">DESIGNED</text>
<text x="29" y="220.1" transform="rotate(90 29 220.1)">m</text>
<text x="29" y="221.4" transform="rotate(90 29 221.4)">m</text>
<text x="29" y="232" transform="rotate(90 29 232)">1.00</text>
<text x="30.5" y="243" transform="rotate(90 30.5 243)">3rd ANGLE</text>
<text x="28.9" y="265.4" transform="rotate(90 28.9 265.4)">A4</text>
<text x="15.9" y="275.8" transform="rotate(90 15.9 275.8)">N/A</text>
<text x="29.2" y="273.9" transform="rotate(90 29.2 273.9)">1of1</text>
</g>
<g font-size="2.4">
<text x="37.1" y="7.6" transform="rotate(90 37.1 7.6)">E</text>
<text x="82.4" y="7.5" transform="rotate(90 82.4 7.5)">D</text>
<text x="127.6" y="7.6" transform="rotate(90 127.6 7.6)">C</text>
<text x="172.8" y="7.5" transform="rotate(90 172.8 7.5)">B</text>
<text x="11.6" y="38.8" transform="rotate(90 11.6 38.8)">1</text>
<text x="196.6" y="38.8" transform="rotate(90 196.6 38.8)">1</text>
<text x="11.6" y="93.8" transform="rotate(90 11.6 93.8)">2</text>
<text x="196.6" y="93.8" transform="rotate(90 196.6 93.8)">2</text>
<text x="11.7" y="148.9" transform="rotate(90 11.7 148.9)">3</text>
<text x="196.6" y="148.9" transform="rotate(90 196.6 148.9)">3</text>
<text x="11.6" y="204" transform="rotate(90 11.6 204)">4</text>
<text x="196.6" y="204" transform="rotate(90 196.6 204)">4</text>
<text x="11.6" y="259.1" transform="rotate(90 11.6 259.1)">5</text>
<text x="196.6" y="259.1" transform="rotate(90 196.6 259.1)">5</text>
<text x="37.1" y="287.3" transform="rotate(90 37.1 287.3)">E</text>
<text x="82.4" y="287.2" transform="rotate(90 82.4 287.2)">D</text>
<text x="127.6" y="287" transform="rotate(90 127.6 287)">C</text>
<text x="172.8" y="287.3" transform="rotate(90 172.8 287.3)">B</text>
</g>
<text font-size="2.2" x="92.7" y="110.1" transform="rotate(90 92.7 110.1)">丝印型号</text>
<g font-size="2.1">
<text x="56.8" y="256.6" transform="rotate(90 56.8 256.6)">上砂15°/下NC</text>
<text x="60.6" y="256.7" transform="rotate(90 60.6 256.7)">Normlly W</text>
<text x="64.3" y="256.7" transform="rotate(90 64.3 256.7)">HSD2.9/全反/168*384</text>
<text x="60.6" y="260.8" transform="rotate(90 60.6 260.8)">a</text>
<text x="60.6" y="267" transform="rotate(90 60.6 267)">hite/单色</text>
</g>
<g font-size="2">
<text x="16.1" y="98" transform="rotate(90 16.1 98)">REV</text>
<text x="16.1" y="104.6" transform="rotate(90 16.1 104.6)">SIGN</text>
<text x="15.9" y="121" transform="rotate(90 15.9 121)">DESCRIPTION</text>
<text x="15.8" y="147.6" transform="rotate(90 15.8 147.6)">PIC</text>
<text x="15.8" y="156.8" transform="rotate(90 15.8 156.8)">DATE</text>
<text x="38.2" y="164.4" transform="rotate(90 38.2 164.4)">PART DESCRIPTION</text>
<text x="18.9" y="216.6" transform="rotate(90 18.9 216.6)">M</text>
<text x="18.9" y="217.6" transform="rotate(90 18.9 217.6)">ODEL NAM</text>
<text x="25.5" y="216.8" transform="rotate(90 25.5 216.8)">PART NUM</text>
<text x="32.3" y="216.3" transform="rotate(90 32.3 216.3)">UNIT</text>
<text x="18.9" y="225.7" transform="rotate(90 18.9 225.7)">E</text>
<text x="25.5" y="224.9" transform="rotate(90 25.5 224.9)">BER</text>
<text x="32.3" y="228.5" transform="rotate(90 32.3 228.5)">SCALE</text>
<text x="32.4" y="264.7" transform="rotate(90 32.4 264.7)">SIZE</text>
<text x="26" y="271.1" transform="rotate(90 26 271.1)">DRAW</text>
<text x="26" y="275.2" transform="rotate(90 26 275.2)">ING REV.</text>
<text x="32.5" y="271.4" transform="rotate(90 32.5 271.4)">SHEET NUM</text>
<text x="32.5" y="280.6" transform="rotate(90 32.5 280.6)">BER</text>
</g>
<g font-size="1.9">
<text x="20.1" y="118.4" transform="rotate(90 20.1 118.4)">首次发行</text>
<text x="45.6" y="233.8" transform="rotate(90 45.6 233.8)">背光底色要求</text>
<text x="49.2" y="233.8" transform="rotate(90 49.2 233.8)">LED颗数/连接方式/电流</text>
<text x="53.4" y="233.5" transform="rotate(90 53.4 233.5)">驱动IC</text>
<text x="57.1" y="233.5" transform="rotate(90 57.1 233.5)">偏光片</text>
<text x="60.8" y="233.6" transform="rotate(90 60.8 233.6)">显示模式</text>
<text x="49.5" y="256.7" transform="rotate(90 49.5 256.7)">NC</text>
<text x="53.1" y="256.7" transform="rotate(90 53.1 256.7)">ST7305</text>
</g>
<g font-size="1.8">
<text x="19.5" y="271.1" transform="rotate(90 19.5 271.1)">PART NUM</text>
<text x="19.5" y="278.3" transform="rotate(90 19.5 278.3)">BER VER.</text>
</g>
<g font-size="1.7">
<text x="20.3" y="147.8" transform="rotate(90 20.3 147.8)">CY</text>
<text x="20.3" y="155.2" transform="rotate(90 20.3 155.2)">2026.1.27</text>
<text x="64.5" y="233.8" transform="rotate(90 64.5 233.8)">LCD型号/类型/分辨率</text>
</g>
<g font-size="1.3">
<text x="100.5" y="57.8">33.00±0.5</text>
<text x="137.7" y="57.8">70.95±0.1(LCD)</text>
<text x="138.9" y="64.2">68.25 (POL)</text>
<text x="139.6" y="61.1">68.90(CF)</text>
<text x="139.2" y="66.9">66.85(A.A)</text>
<text x="169.9" y="67.2">1.00</text>
<text x="85.4" y="75" transform="rotate(90 85.4 75)">12.30±0.2</text>
<text x="90.3" y="79.6">5.00</text>
<text x="93.2" y="81.3">3.50</text>
<text x="171.1" y="82.2" transform="rotate(90 171.1 82.2)">29.10(A.A)</text>
<text x="174.4" y="82" transform="rotate(90 174.4 82)">30.50(POL)</text>
<text x="178.1" y="80.6" transform="rotate(90 178.1 80.6)">31.10±0.1(LCD)</text>
<text x="85.5" y="84.1" transform="rotate(90 85.5 84.1)">6.50</text>
<text x="170.9" y="99" transform="rotate(90 170.9 99)">1.00</text>
<text x="83.1" y="130.2" transform="rotate(90 83.1 130.2)">0.30±0.03（含PI补强）</text>
<text x="109.2" y="131.1" transform="rotate(90 109.2 131.1)">M</text>
<text x="109.2" y="131.8" transform="rotate(90 109.2 131.8)">ax 1.0</text>
<text x="173.2" y="130.3" transform="rotate(90 173.2 130.3)">0.80±0.1</text>
<text x="83" y="181.5" transform="rotate(90 83 181.5)">6.50</text>
<text x="84.6" y="185.7" transform="rotate(90 84.6 185.7)">P 0.5*(12-1)=5.50</text>
<text x="86.2" y="185.8" transform="rotate(90 86.2 185.8)">0.30</text>
<text x="93.2" y="189.1">3.50</text>
<text x="105.8" y="198.9">18.238</text>
</g>
<g font-size="1.1">
<text x="113.7" y="80.5" transform="rotate(90 113.7 80.5)">94</text>
<text x="113.7" y="89.7" transform="rotate(90 113.7 89.7)">1</text>
<text x="93" y="180.6" transform="rotate(90 93 180.6)">12</text>
<text x="93" y="184.6" transform="rotate(90 93 184.6)">1</text>
</g>
<text font-size="1" fill="#fff" x="109.5" y="83.9" transform="rotate(90 109.5 83.9)">Yuying</text>
<g font-size=".9">
<text x="104.7" y="122.3" transform="rotate(90 104.7 122.3)">Comonent</text>
<text x="104.7" y="123.7" transform="rotate(90 104.7 123.7)">p</text>
</g>
<g font-size=".8">
<text x="88.9" y="90.2" transform="rotate(90 88.9 90.2)">PI补强</text>
<text x="91.1" y="91.3" transform="rotate(90 91.1 91.3)">白色丝印对位线</text>
<text x="104.5" y="91.8" transform="rotate(90 104.5 91.8)">元器件贴高温胶带</text>
<text x="165.8" y="124.7">Rem</text>
<text x="165.8" y="125.7">t=0.15m</text>
<text x="167.1" y="124.7">ove Tape</text>
<text x="168.9" y="125.7">mM</text>
<text x="170.1" y="125.7">ax</text>
<text x="86" y="131.4">Contact Side</text>
</g>
<g font-size=".6">
<text x="104.8" y="83.5" transform="rotate(90 104.8 83.5)">T=1.0m(M</text>
<text x="105.7" y="83.4" transform="rotate(90 105.7 83.4)">元器件放置区</text>
<text x="104.8" y="85.5" transform="rotate(90 104.8 85.5)">m ax)</text>
<text x="112.3" y="84.1" transform="rotate(90 112.3 84.1)">单面</text>
<text x="112.3" y="85.4" transform="rotate(90 112.3 85.4)">弯折</text>
</g>
</svg>
